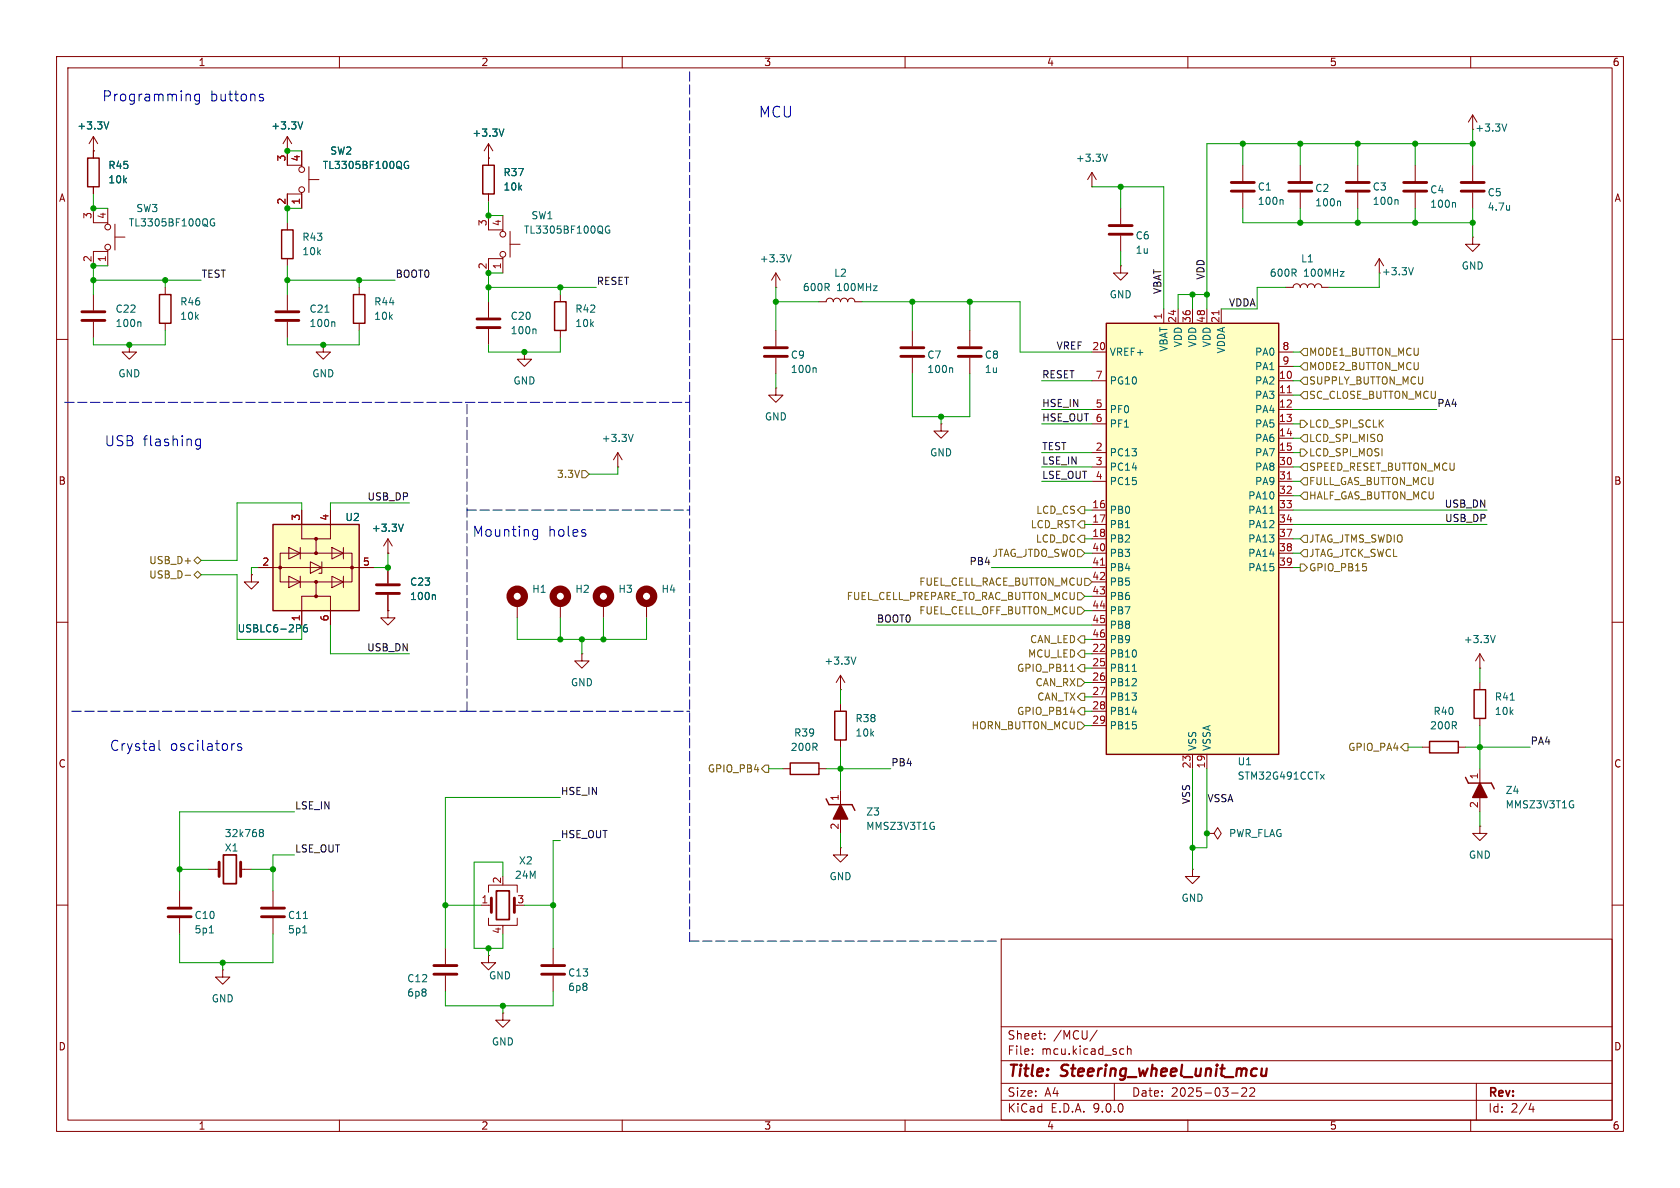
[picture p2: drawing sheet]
<svg xmlns="http://www.w3.org/2000/svg" width="297mm" height="210mm" viewBox="0 0 297 210" stroke-linecap="round" stroke-linejoin="round" font-family="sans-serif">
<g fill="none" stroke="#840000" stroke-width=".18">
<path d="M10 10h277v190h-277zM12 12h273v186h-273zM60 10v2M110 10v2M160 10v2M210 10v2M260 10v2M86.4 27.9h.1M86.4 25.4l-.8 1.3M86.4 25.4l.7 1.3M86.4 25.4v2.5M219.7 29.2v2.8"/>
<path d="M219.7 34v2.8M229.9 29.2v2.8M229.9 34v2.8M29.2 50.8v1.3M29.2 57.2v1.2M10 60h2M57.1 61v1.2h1.3l-1.3 1.3-1.2-1.3h1.2M57.1 61h.1M285 60h2M10 110h2M285 110h2M138.4 135.9h1.3"/>
<path d="M144.8 135.9h1.2M261.6 135.9v2.5M261.6 146.1v1.2h1.3l-1.3 1.3-1.3-1.3h1.3M261.6 146.1h.1M261.6 141v2.5M10 160h2M177 166h108v32h-108zM285 160h2M60 198v2M110 198v2M160 198v2M177 194.5h108"/>
<path d="M177 191.5h108M177 187.5h108M177 181.5h108M182.5 186.3v.1M182.5 185.5v.1M184.7 183.6v.1M184.7 182.8v.1M194 182.1l-1.3 2M197 191.5v3M198.2 185.4l.5 .1M198.7 186.3l-.5 .1M199.3 185.5l.2-.1 .4 .1 .1 .9"/>
<path d="M199.3 184.9v1.5M210 198v2M217.7 193.2h1.2M220.3 192.4v.5l-.8 .9h.9M221.7 192.4v.5l-.8 .9h.9M260 198v2M261 191.5v6.5M270.7 195l-.4 1.1h.9M271 195.6v1"/>
</g>
<path d="M223.8 190a.57 .57 0 0 1-.8 .1M223.9 188.9l-.1 1.3" fill="none" stroke="#840000" stroke-width=".4"/>
<path d="M217.7 32.3h4M217.7 33.8h4M227.8 32.3h4.1M227.8 33.8h4.1" fill="none" stroke="#840000" stroke-width=".51"/>
<path d="M89.1 22.8l-.4 1.3M226.7 35.3l.1 .2v.6M236.8 35.5l.2 .2v.7" fill="none" stroke="#006464" stroke-width=".18"/>
<path d="M28.2 52.1h2v5.1h-2zM139.7 134.9h5.1v2h-5.1zM259.1 137.4l.5 1h4.1l.5 1" fill="none" stroke="#840000" stroke-width=".25"/>
<path d="M261.6 138.4l1.3 2.6h-2.6z" fill="#840000" stroke="#840000" stroke-width=".25"/>
<path d="M195.6 57.2h30.5v76.2h-30.5z" fill="#ffffc2"/>
<path d="M15.5 27.9h2v5.1h-2zM195.6 57.2h30.5v76.2h-30.5zM147.6 125.7h2v5.1h-2zM252.7 131.1h5.1v2h-5.1zM260.6 121.9h2v5.1h-2zM146 141.2l.6 1h4l.5 1.1" fill="none" stroke="#840000" stroke-width=".25"/>
<g fill="none" stroke="#840000" stroke-width=".18">
<path d="M16.5 36.8v2.6h2.5v.2M16.5 26.7h.1M16.5 24.1v3.8M16.5 33v1.3M16.5 24.1l-.8 1.3M16.5 24.1l.8 1.3M19 36.8v2.6M20.3 39.6v4.6M50.8 26.7h.1M50.8 24.1l-.8 1.3M50.8 24.1l.8 1.3M50.8 24.1v2.6"/>
<path d="M193 33h.1M193 30.5l-.7 1.3M193 30.5l.8 1.3M193 30.5v2.5M198.1 36.8v2.8M240 29.2v2.8M240 34v2.8M250.2 29.2v2.8M250.2 34v2.8M260.3 20.3v2.6M260.3 29.2v2.8M260.3 34v2.8"/>
<path d="M260.3 20.3l-.7 1.3M260.3 20.3l.8 1.3M16.5 52.1v2.8M16.5 56.9v2.8M19 44.2v.3h-2.5v2.5M19 44.5v2.5M20.3 41.9h1.8M137.2 50.8h.1M137.2 48.3l-.8 1.2M137.2 48.3l.7 1.2M137.2 48.3v2.5M137.2 58.4v2.8"/>
<path d="M144.8 53.3h1.2a.64 .64 0 0 1 .7-.6 .64 .64 0 0 1 .6 .6 .64 .64 0 0 1 .7-.6 .64 .64 0 0 1 .6 .6 .64 .64 0 0 1 .6-.6 .64 .64 0 0 1 .7 .6 .64 .64 0 0 1 .6-.6 .64 .64 0 0 1 .6 .6h1.3M161.3 58.4v2.8M171.4 58.4v2.8M198.1 47v1.3h1.3l-1.3 1.2-1.3-1.2h1.3M198.1 47h.1M198.1 41.7v2.8M205.7 54.6v2.6M208.3 54.6v2.6M210.8 54.6v2.6M213.4 54.6v2.6M215.9 54.6v2.6M227.3 50.8h1.3a.64 .64 0 0 1 .6-.6 .64 .64 0 0 1 .7 .6 .64 .64 0 0 1 .6-.6 .64 .64 0 0 1 .6 .6 .64 .64 0 0 1 .7-.6 .64 .64 0 0 1 .6 .6 .64 .64 0 0 1 .6-.6 .64 .64 0 0 1 .7 .6h1.2"/>
<path d="M243.8 45.7l-.7 1.3M243.8 45.7l.8 1.3M243.8 45.7v2.6M260.3 41.9v1.3h1.3l-1.3 1.3-1.2-1.3h1.2M260.3 41.9h.1M22.9 61v1.2h1.2l-1.2 1.3-1.3-1.3h1.3M22.9 61h.1M92.7 62.2v1.3h1.3l-1.3 1.3-1.3-1.3h1.3M92.7 62.2h.1M137.2 68.6v1.3h1.2l-1.2 1.2-1.3-1.2h1.3M137.2 68.6h.1M137.2 63.2v2.8"/>
<path d="M161.3 63.2v2.8M166.4 74.9v1.3h1.2l-1.2 1.3-1.3-1.3h1.3M166.4 74.9h.1M171.4 63.2v2.8M193 62.2h2.6M193 67.3h2.6M193 72.4h2.6M193 74.9h2.6M226.1 62.2h2.5M226.1 67.3h2.5M226.1 72.4h2.5M226.1 74.9h2.5"/>
<path d="M226.1 64.8h2.5M226.1 69.9h2.5M226.1 77.5h2.5M68.6 97.8h.1M68.6 95.3v2.5M68.6 95.3l-.8 1.2M68.6 95.3l.7 1.2M193 80h2.6M193 82.6h2.6M193 85.1h2.6M193 90.2h2.6M193 92.7h2.6"/>
<path d="M193 95.3h2.6M193 97.8h2.6M226.1 80h2.5M226.1 82.6h2.5M226.1 85.1h2.5M226.1 90.2h2.5M226.1 92.7h2.5M226.1 95.3h2.5M226.1 97.8h2.5M226.1 87.6h2.5M68.6 108v1.2h1.2l-1.2 1.3-1.3-1.3h1.3M68.6 108h.1"/>
<path d="M68.6 100.3v2.8M68.6 105.2v2.8M91.4 106.7v2.5M148.6 119.4l-.8 1.3M148.6 119.4l.8 1.3M148.6 119.4v2.5M193 100.3h2.6M193 102.9h2.6M193 105.4h2.6M193 108h2.6M193 110.5h2.6M193 113h2.6"/>
<path d="M193 115.6h2.6M193 118.1h2.6M226.1 100.3h2.5M261.6 118.1h.1M261.6 115.6v2.5M261.6 115.6l-.7 1.2M261.6 115.6l.8 1.2M148.6 121.9h.1M148.6 124.5v1.2M148.6 130.8v1.3M148.6 139.7v2.5M193 120.7h2.6"/>
<path d="M193 123.2h2.6M193 125.7h2.6M193 128.3h2.6M210.8 133.4v2.5M213.4 133.4v2.5M251.5 132.1h1.2M257.8 132.1h1.3M261.6 120.7v1.2M261.6 127v1.3M148.6 149.9v1.2h1.3l-1.3 1.3-1.3-1.3h1.3M148.6 149.9h.1M148.6 144.8v2.5"/>
<path d="M210.8 153.7v1.2h1.3l-1.3 1.3-1.3-1.3h1.3M210.8 153.7h.1M213.4 147.3h1.2l.7-1 .6 1-.6 1-.7-1M213.4 147.3h.1"/>
<circle cx="19" cy="40.1" r=".51"/>
<circle cx="19" cy="43.7" r=".51"/>
</g>
<path d="M215.5 54.9v.7M227.6 69.4h.7M194.6 99.9h.7M227.6 84.7h.7" fill="none" stroke="#a90000" stroke-width=".18"/>
<g fill="none" stroke="#006464" stroke-width=".18">
<path d="M19.2 21.5l-.4 1.3M37.9 38.7a.59 .59 0 0 0-.7 .6 .59 .59 0 0 0 .7 .6v-.5h-.2M53.5 21.5l-.4 1.3M195.8 27.2l-.5 1.3M247 35.3l.2 .2v.6M257.1 35.8l.2 .2v.6M266.4 21.9l-.4 1.3M266.9 36.3v.9M266.9 37l-.1 .1M24.7 56.9l.2 .2v.6M139.9 45l-.4 1.3M154.4 50.5h.7l-.7 .9h.7"/>
<path d="M236.9 48h.7l-.7 .8h.7M249.9 47.3l-.5 1.3M144.1 65l.2 .2v.7M168.2 65l.2 .2v.7M71.3 92.7l-.4 1.2M224.5 90.7h.7M76.8 105.1l.2 .2v.7M151.3 116.1l-.4 1.3M200.2 118.7h.7M264.3 112.3l-.4 1.3M233.4 136.9l.7 .8M234.1 136.9l-.7 .8"/>
<path d="M267 123.8h.7"/>
</g>
<g fill="none" stroke="#840000" stroke-width=".51">
<path d="M196.1 39.9h4.1M238 32.3h4.1M238 33.8h4.1M248.2 32.3h4M248.2 33.8h4M258.3 32.3h4.1M258.3 33.8h4.1M14.5 55.1h4M14.5 56.6h4M196.1 41.4h4.1M135.1 61.5h4.1M135.1 63h4.1"/>
<path d="M159.3 61.5h4M159.3 63h4M169.4 61.5h4.1M169.4 63h4.1M66.5 103.4h4.1M66.5 104.9h4.1"/>
</g>
<path d="M148.6 142.2l1.3 2.6h-2.6z" fill="#840000" stroke="#840000" stroke-width=".25"/>
<circle cx="91.4" cy="105.4" r="1.27" fill="none" stroke="#840000" stroke-width="1.3"/>
<path d="M48.3 92.7h15.2v15.3h-15.2z" fill="#ffffc2"/>
<path d="M85.3 29.2h2.1v5.1h-2.1zM49.8 40.6h2v5.1h-2zM62.5 52.1h2v5.1h-2zM98 53.3h2.1v5.1h-2.1zM48.3 92.7h15.2v15.3h-15.2z" fill="none" stroke="#840000" stroke-width=".25"/>
<g fill="none" stroke="#840000" stroke-width=".18">
<path d="M16.5 26.7h.1M16.5 26.7v1.2M16.5 33v1.3M50.8 26.7v2.5h2.5v.3M50.8 26.7h.1M50.8 39.4v1.2M53.3 34v.3h-2.5v2.5M53.3 26.7v2.5M53.3 34.3v2.5M54.6 29.5v4.5M54.6 31.8h1.8M86.4 38.1v2.5h2.5v.3"/>
<path d="M86.4 27.9h.1M86.4 27.9v1.3M86.4 34.3v1.3M88.9 38.1v2.5M50.8 45.7v1.3M50.8 52.1v2.8M50.8 56.9v2.8M63.5 50.8v1.3M63.5 57.2v1.2M86.4 53.3v2.8M86.4 58.2v2.8M88.9 45.5v.2h-2.5v2.6"/>
<path d="M88.9 45.7v2.6M90.2 40.9v4.6M90.2 43.2h1.7M99.1 52.1v1.2M99.1 58.4v1.3M49.5 97.8h12.7v5.1h-12.7zM51.1 96.8l2 1-2 1zM53.1 96.8v2M53.3 90.2v5.1h2.6M54.9 99.3l2 1-2 1zM56.9 99.3v2h-.5M58.4 90.2v5.1h-2.5v2.5"/>
<path d="M58.7 96.8l2 1-2 1zM60.7 96.8v2M68.6 97.8h.1M109.2 82.6h.1M109.2 80l-.7 1.3M109.2 80l.8 1.3M109.2 80v2.6M44.4 101.6v1.3h-1.2l1.2 1.2 1.3-1.2h-1.3M44.4 101.6h.1M45.7 100.3h20.3M51.1 101.9l2 1-2 1zM53.1 101.9v2"/>
<path d="M55.9 102.9v2.5h2.5v5.1M55.9 105.4h-2.6v5.1M58.7 101.9l2 1-2 1zM60.7 101.9v2M68.6 108h.1M68.6 100.3v2.8M68.6 105.2v2.8M99.1 106.7v2.5M102.9 115.6v1.2h1.2l-1.2 1.3-1.3-1.3h1.3M102.9 115.6h.1M106.7 106.7v2.5M114.3 106.7v2.5"/>
<path d="M31.7 157.5v2.8M36.8 153.7h1.9M42.5 153.7h1.9M48.3 157.5v2.8M86.4 157.7v-1.2h5v1.2M31.7 162.3v2.8M39.4 171.5v1.2h1.2l-1.2 1.3-1.3-1.3h1.3M39.4 171.5h.1M48.3 162.3v2.8M78.7 167.6v2.8M78.7 172.5v2.8M85.1 160h1.8"/>
<path d="M86.4 162.3v1.3h5v-1.3M86.4 168.9v1.3h1.2l-1.2 1.3-1.3-1.3h1.3M86.4 168.9h.1M88.9 179.1v1.2h1.3l-1.3 1.3-1.3-1.3h1.3M88.9 179.1h.1M88.9 163.6v.2M97.8 167.6v2.8M97.8 172.5v2.8"/>
<circle cx="53.3" cy="30" r=".51"/>
<circle cx="53.3" cy="33.5" r=".51"/>
<circle cx="88.9" cy="45" r=".51"/>
<circle cx="88.9" cy="41.4" r=".51"/>
</g>
<g fill="#840000" stroke="#840000" stroke-width=".18">
<circle cx="55.9" cy="105.4" r=".25"/>
<circle cx="55.9" cy="102.9" r=".25"/>
<circle cx="62.2" cy="100.3" r=".25"/>
<circle cx="49.5" cy="100.3" r=".25"/>
<circle cx="55.9" cy="97.8" r=".25"/>
<circle cx="55.9" cy="95.2" r=".25"/>
</g>
<g fill="none" stroke="#006464" stroke-width=".18">
<path d="M19.2 21.5l-.4 1.3M53.5 21.5l-.4 1.3M72.2 28.6a.59 .59 0 0 0-.8 .6 .59 .59 0 0 0 .8 .5v-.5h-.2M89.1 22.8l-.4 1.3M57.4 55.2h.8M59 56.9l.2 .2v.6M94.6 58.2l.2 .1v.7M107.7 40a.59 .59 0 0 0-.7 .6 .59 .59 0 0 0 .7 .6l.1-.5h-.2M111.9 76.8l-.4 1.2M71.3 92.7l-.4 1.2M53 110.5l.1 .2-.1 .3M54.2 110.4l-.3 .1a.86 .86 0 0 0 0 1.2l.4-.1 .1-.4-.3-.3h-.2l-.3 .3"/>
<path d="M76.8 105.1l.2 .2v.7M46 147.1l.1 .1M46 146.7l.3-.1 .2 .2 .1 .1-.3 .3M46.1 147.2h.2M46.1 147.2h-.1M46.3 147.2l.3 .2-.1 .4-.2 .1-.3-.1M37 164.9h.7M53.5 164.9h.7M53.6 162.4h.8"/>
</g>
<g fill="none" stroke="#840000" stroke-width=".51">
<path d="M48.8 55.1h4M48.8 56.6h4M84.3 56.4h4.1M84.3 57.9h4.1M38.7 152.4v2.5M42.5 152.4v2.5M86.9 158.8v2.5M90.9 158.8v2.5M29.7 160.5h4.1M29.7 162.1h4.1M46.2 160.5h4.1M46.2 162.1h4.1"/>
<path d="M76.7 170.7h4.1M76.7 172.2h4.1M95.8 170.7h4M95.8 172.2h4"/>
</g>
<path d="M39.5 151.1h2.3v5.1h-2.3zM87.8 157.5h2.2v5.1h-2.2z" fill="none" stroke="#840000" stroke-width=".3"/>
<g fill="none" stroke="#840000" stroke-width="1.3">
<circle cx="99.1" cy="105.4" r="1.27"/>
<circle cx="106.7" cy="105.4" r="1.27"/>
<circle cx="114.3" cy="105.4" r="1.27"/>
</g>
<g fill="none" stroke="#725600" stroke-width=".18">
<path d="M229.9 74.3h.6l.6 .6-.6 .7h-.6zM229.9 62.2l.6-.6h.6v1.3h-.6zM229.9 69.9l.6-.7h.6v1.3h-.6zM229.9 79.4h.6l.6 .6-.6 .6h-.6zM230.5 66.7h.6v1.2h-.6l-.6-.6zM230.5 64.1h.6v1.3h-.6l-.6-.6zM230.5 76.8h.6v1.3h-.6l-.6-.6zM34.3 99.1l.6-.7 .7 .7-.7 .6zM102.9 83.2h.6l.6 .6-.6 .7h-.6zM190.5 97.2h.6l.7 .6-.7 .6h-.6zM191.1 89.5h.7v1.3h-.7l-.6-.6zM191.1 92.1h.7v1.2h-.7l-.6-.6z"/>
<path d="M191.1 94.6h.7v1.3h-.7l-.6-.6zM229.9 85.1l.6-.6h.6v1.2h-.6zM229.9 97.8l.6-.6h.6v1.2h-.6zM229.9 99.7h.6l.6 .6-.6 .7h-.6zM229.9 82.6l.6-.7h.6v1.3h-.6zM230.5 94.6h.6v1.3h-.6l-.6-.6zM230.5 87h.6v1.3h-.6l-.6-.7zM32.7 101.7h1M34.9 101l.7 .6-.7 .6-.6-.6zM189.2 118.7h.8M190.5 104.8h.6l.7 .6-.7 .6h-.6zM190.5 107.3h.6l.7 .7-.7 .6h-.6z"/>
<path d="M191.1 117.5h.7v1.2h-.7l-.6-.6zM191.1 114.9h.7v1.3h-.7l-.6-.6zM191.1 112.4h.7v1.3h-.7l-.6-.7zM191.8 102.2h.6l.6 .7-.6 .6h-.6zM134.6 135.9l.7-.6h.6v1.2h-.6zM189.2 125.9h.8M190.5 120h.6l.7 .7-.7 .6h-.6zM190.5 127.6h.6l.7 .7-.7 .6h-.6zM191.1 122.6h.7v1.2h-.7l-.6-.6zM191.1 125.1h.7v1.3h-.7l-.6-.7zM248.3 131.4h.6v1.3h-.6l-.7-.6z"/>
</g>
<path d="M121.9 12.7v58.4M11.4 71.1h110.5M121.9 71.1v95.3M82.5 90.2h39.4M12.7 125.7h69.8M82.5 125.7h39.4M82.5 125.7v-54.6M121.9 166.4h54.6" fill="none" stroke="#0000c2" stroke-width=".18" stroke-dasharray="1.7 .6"/>
<g fill="none" stroke="#009600" stroke-width=".18">
<path d="M16.5 34.3v2.5h2.5M50.8 26.7h2.5M53.3 36.8h-2.5v2.6M86.4 35.6v2.5h2.5M193 33h12.7v21.6M198.1 33v3.8M219.7 25.4v3.8M219.7 36.8v2.6h40.6M229.9 25.4v3.8M229.9 36.8v2.6M240 25.4v3.8M240 36.8v2.6"/>
<path d="M250.2 25.4v3.8M250.2 36.8v2.6M260.3 25.4h-46.9v29.2M260.3 22.9v6.3M260.3 36.8v5.1M16.5 49.5h19.1M19 47h-2.5v5.1M29.2 58.4v2.6h-12.7v-1.3M29.2 49.5v1.3M50.8 49.5h19M50.8 47v5.1M63.5 58.4v2.6h-12.7v-1.3"/>
<path d="M63.5 49.5v1.3M86.4 50.8h19M88.9 48.3h-2.5v5M99.1 59.7v2.5h-12.7v-1.2M99.1 50.8v1.3M137.2 50.8v7.6M137.2 53.3h7.6M152.4 53.3h27.9v8.9h12.7M161.3 53.3v5.1M171.4 53.3v5.1M198.1 44.5v2.5M210.8 52.1v2.5"/>
<path d="M213.4 52.1h-5.1v2.5M227.3 50.8h-5.1v3.8h-6.3M243.8 48.3v2.5h-8.9M137.2 66v2.6M161.3 66v7.7h10.1v-7.7M166.4 73.7v1.2M184.1 67.3h8.9M184.1 74.9h8.9M184.1 72.4h8.9M228.6 69.9h1.3M228.6 67.3h1.3M228.6 77.5h1.3"/>
<path d="M228.6 74.9h1.3M228.6 62.2h1.3M228.6 64.8h1.3M228.6 72.4h25.4M53.3 90.2v-1.3h-11.4v10.2h-6.3M68.6 97.8v2.5h-2.6M72.4 88.9h-14v1.3M109.2 82.6v1.2h-5.1M184.1 82.6h8.9M184.1 80h8.9M184.1 85.1h8.9M191.8 95.3h1.2"/>
<path d="M191.8 92.7h1.2M191.8 97.8h1.2M191.8 90.2h1.2M228.6 95.3h1.3M228.6 87.6h1.3M228.6 82.6h1.3M228.6 80h1.3M228.6 85.1h1.3M228.6 92.7h34.3M228.6 97.8h1.3M228.6 90.2h34.3M35.6 101.6h6.3v11.4h11.4v-2.5"/>
<path d="M45.7 100.3h-1.3v1.3M58.4 110.5v5.1h14M91.4 109.2v3.8h22.9v-3.8M99.1 109.2v3.8M102.9 113v2.6M106.7 109.2v3.8M154.9 110.5h38.1M175.3 100.3h17.7M191.8 108h1.2M191.8 115.6h1.2M191.8 113h1.2M191.8 105.4h1.2"/>
<path d="M191.8 118.1h1.2M228.6 100.3h1.3M261.6 118.1v2.6M135.9 135.9h2.5M146 135.9h11.5M148.6 121.9v2.6M148.6 132.1v7.6M191.8 125.7h1.2M191.8 123.2h1.2M191.8 128.3h1.2M191.8 120.7h1.2M210.8 135.9v17.8"/>
<path d="M213.4 135.9v14h-2.6M248.9 132.1h2.6M259.1 132.1h11.4M261.6 128.3v7.6M31.7 153.7h5.1M44.4 153.7h3.9M52.1 151.1h-3.8v6.4M52.1 143.5h-20.4v14M88.9 154.9v-2.5h-5.1v15.2h5.1v-2.5M99.1 141h-20.4v26.6M99.1 148.6h-1.3v19M148.6 147.3v2.6"/>
<path d="M261.6 143.5v2.6M31.7 165.1v5.1h16.6v-5.1M39.4 170.2v1.3M78.7 175.3v2.5h19.1v-2.5M78.7 160h6.4M86.4 167.6v1.3M88.9 177.8v1.3M92.7 160h5.1"/>
</g>
<g fill="none" stroke="#0000c2" stroke-width=".18">
<path d="M33.6 16.7l.1 1.1M35.3 16.7v1.4a.48 .48 0 0 1-.8 .2M35.3 16.7h-.5l-.4 .3v.5l.2 .3h.7M45.9 17.2l.6 .1 .1 .3-.2 .2h-.6M45.9 16.7h.6M35.4 77.6v1.5a.48 .48 0 0 1-.7 .2M35.4 77.7l-.5-.1-.3 .3v.6l.2 .2h.6M94.4 94.7h.6M94.4 93.7h.6M95 93.6v1.5a.48 .48 0 0 1-.7 .2M103.5 94.3v.4M28.1 130.9v1.5l.3 .2"/>
<path d="M41.5 131.5h-.4M42.7 131.5h-.5l-.2 .2 .1 .3 .6 .1v.5h-.7"/>
</g>
<g fill="#009600" stroke="#009600" stroke-width=".18">
<circle cx="99.1" cy="113" r=".46"/>
<circle cx="102.9" cy="113" r=".46"/>
<circle cx="106.7" cy="113" r=".46"/>
<circle cx="148.6" cy="135.9" r=".46"/>
<circle cx="240" cy="25.4" r=".46"/>
<circle cx="229.9" cy="25.4" r=".46"/>
<circle cx="250.2" cy="39.4" r=".46"/>
<circle cx="240" cy="39.4" r=".46"/>
<circle cx="260.3" cy="39.4" r=".46"/>
<circle cx="229.9" cy="39.4" r=".46"/>
<circle cx="250.2" cy="25.4" r=".46"/>
<circle cx="219.7" cy="25.4" r=".46"/>
<circle cx="260.3" cy="25.4" r=".46"/>
<circle cx="261.6" cy="132.1" r=".46"/>
<circle cx="213.4" cy="147.3" r=".46"/>
<circle cx="210.8" cy="149.9" r=".46"/>
<circle cx="99.1" cy="50.8" r=".46"/>
<circle cx="166.4" cy="73.7" r=".46"/>
<circle cx="161.3" cy="53.3" r=".46"/>
<circle cx="137.2" cy="53.3" r=".46"/>
<circle cx="210.8" cy="52.1" r=".46"/>
<circle cx="213.4" cy="52.1" r=".46"/>
<circle cx="171.4" cy="53.3" r=".46"/>
<circle cx="198.1" cy="33" r=".46"/>
<circle cx="22.9" cy="61" r=".46"/>
<circle cx="16.5" cy="36.8" r=".46"/>
<circle cx="50.8" cy="26.7" r=".46"/>
<circle cx="29.2" cy="49.5" r=".46"/>
<circle cx="16.5" cy="49.5" r=".46"/>
<circle cx="16.5" cy="47" r=".46"/>
<circle cx="50.8" cy="36.8" r=".46"/>
<circle cx="50.8" cy="49.5" r=".46"/>
<circle cx="57.1" cy="61" r=".46"/>
<circle cx="92.7" cy="62.2" r=".46"/>
<circle cx="68.6" cy="100.3" r=".46"/>
<circle cx="31.7" cy="153.7" r=".46"/>
<circle cx="48.3" cy="153.7" r=".46"/>
<circle cx="39.4" cy="170.2" r=".46"/>
<circle cx="86.4" cy="167.6" r=".46"/>
<circle cx="88.9" cy="177.8" r=".46"/>
<circle cx="86.4" cy="48.3" r=".46"/>
<circle cx="86.4" cy="38.1" r=".46"/>
<circle cx="63.5" cy="49.5" r=".46"/>
<circle cx="86.4" cy="50.8" r=".46"/>
<circle cx="97.8" cy="160" r=".46"/>
<circle cx="78.7" cy="160" r=".46"/>
</g>
<g font-size="2.8" fill="#840000">
<text x="178" y="190.9">Title:</text>
<text x="187.7" y="190.9">Steering_wheel_unit_mcu</text>
</g>
<text font-size="2.7" fill="#0000c2" x="134.1" y="21">MCU</text>
<g font-size="2.5" fill="#0000c2">
<text x="18" y="18.1">Programming</text>
<text x="37.1" y="18.1">buttons</text>
<text x="18.4" y="79.1">USB flashing</text>
<text x="83.5" y="95.1">Mounting</text>
<text x="96.9" y="95.1">holes</text>
<text x="19.3" y="132.9">Crystal</text>
<text x="30" y="132.9">oscilators</text>
</g>
<g font-size="2.1" fill="#840000">
<text x="178" y="184">Sheet:</text>
<text x="186.2" y="184">/MCU/</text>
<text x="178" y="186.7">File:</text>
<text x="184.1" y="186.7">mcu.kicad_sch</text>
<text x="178" y="196.9">KiCad</text>
<text x="178" y="194.1">Size:</text>
<text x="184.7" y="194.1">A4</text>
<text x="185.7" y="196.9">E.D.A.</text>
<text x="193.3" y="196.9">9.0.0</text>
<text x="200" y="194.1">Date:</text>
<text x="207" y="194.1">2025-03-22</text>
<text x="263" y="194.3">Rev:</text>
<text x="263" y="196.9">Id:</text>
<text x="267.1" y="196.9">2/4</text>
</g>
<g font-size="1.8" fill="#840000">
<text x="35" y="11.9">1</text>
<text x="85" y="11.9">2</text>
<text x="135" y="11.9">3</text>
<text x="185" y="11.9">4</text>
<text x="235" y="11.9">5</text>
<text x="285" y="11.9">6</text>
<text x="10.3" y="35.9">A</text>
<text x="285.3" y="35.9">A</text>
<text x="10.3" y="85.9">B</text>
<text x="285.3" y="85.9">B</text>
<text x="10.3" y="135.9">C</text>
<text x="285.3" y="135.9">C</text>
<text x="10.3" y="185.9">D</text>
<text x="285.3" y="185.9">D</text>
<text x="35" y="199.9">1</text>
<text x="85" y="199.9">2</text>
<text x="135" y="199.9">3</text>
<text x="185" y="199.9">4</text>
<text x="235" y="199.9">5</text>
<text x="285" y="199.9">6</text>
</g>
<g font-size="1.8" fill="#006464">
<text x="13.6" y="23.1">+3.3V</text>
<text x="47.9" y="23.1">+3.3V</text>
<text x="260.7" y="23.5">+3.3V</text>
<text x="58.3" y="27.5">SW2</text>
<text x="83.4" y="24.4">+3.3V</text>
<text x="190.1" y="28.8">+3.3V</text>
<text x="19.1" y="32.6">10k</text>
<text x="19.1" y="30.1">R45</text>
<text x="57" y="30.1">TL3305BF100QG</text>
<text x="88.9" y="33.9">10k</text>
<text x="88.9" y="31.3">R37</text>
<text x="222.3" y="33.9">C1</text>
<text x="232.4" y="34.1">C2</text>
<text x="242.6" y="33.9">C3</text>
<text x="252.7" y="34.4">C4</text>
<text x="262.9" y="34.9">C5</text>
<text x="22.7" y="40.2">TL3305BF100QG</text>
<text x="24" y="37.7">SW3</text>
<text x="92.5" y="41.5">TL3305BF100QG</text>
<text x="93.8" y="39">SW1</text>
<text x="222.3" y="36.4">100n</text>
<text x="232.4" y="36.7">100n</text>
<text x="242.6" y="36.4">100n</text>
<text x="252.7" y="36.9">100n</text>
<text x="262.9" y="37.4">4.7u</text>
<text x="53.3" y="45.3">10k</text>
<text x="53.3" y="42.8">R43</text>
<text x="134.2" y="46.6">+3.3V</text>
<text x="200.7" y="42.5">C6</text>
<text x="200.7" y="45.1">1u</text>
<text x="229.9" y="46.6">L1</text>
<text x="258.3" y="47.9">GND</text>
<text x="141.8" y="51.7">600R</text>
<text x="147.4" y="49.1">L2</text>
<text x="147.9" y="51.7">100MHz</text>
<text x="196.1" y="52.9">GND</text>
<text x="224.4" y="49.1">600R</text>
<text x="230.5" y="49.1">100MHz</text>
<text x="244.2" y="48.9">+3.3V</text>
<text x="20.3" y="58">100n</text>
<text x="20.3" y="55.5">C22</text>
<text x="31.8" y="56.7">10k</text>
<text x="31.8" y="54.2">R46</text>
<text x="54.6" y="58">100n</text>
<text x="54.6" y="55.5">C21</text>
<text x="66" y="56.7">10k</text>
<text x="66" y="54.2">R44</text>
<text x="90.2" y="59.3">100n</text>
<text x="90.2" y="56.7">C20</text>
<text x="101.6" y="58">10k</text>
<text x="101.6" y="55.5">R42</text>
<text x="139.7" y="63.6">C9</text>
<text x="163.8" y="63.6">C7</text>
<text x="174" y="63.6">C8</text>
<text x="196.1" y="63.1">VREF+</text>
<text x="206.6" y="62.3" transform="rotate(-90 206.6 62.3)">VBAT</text>
<text x="209.1" y="61.5" transform="rotate(-90 209.1 61.5)">VDD</text>
<text x="211.7" y="61.5" transform="rotate(-90 211.7 61.5)">VDD</text>
<text x="214.2" y="61.5" transform="rotate(-90 214.2 61.5)">VDD</text>
<text x="216.8" y="62.6" transform="rotate(-90 216.8 62.6)">VDDA</text>
<text x="221.8" y="63.1">PA0</text>
<text x="221.8" y="65.6">PA1</text>
<text x="20.8" y="66.9">GND</text>
<text x="55.1" y="66.9">GND</text>
<text x="90.7" y="68.2">GND</text>
<text x="139.7" y="66.1">100n</text>
<text x="163.8" y="66.1">100n</text>
<text x="174" y="66.1">1u</text>
<text x="196.1" y="68.2">PG10</text>
<text x="221.8" y="68.2">PA2</text>
<text x="221.8" y="70.7">PA3</text>
<text x="135.1" y="74.5">GND</text>
<text x="196.1" y="73.3">PF0</text>
<text x="196.1" y="75.8">PF1</text>
<text x="221.8" y="73.3">PA4</text>
<text x="221.8" y="75.8">PA5</text>
<text x="106.3" y="78.3">+3.3V</text>
<text x="164.3" y="80.9">GND</text>
<text x="196.1" y="80.9">PC13</text>
<text x="196.1" y="83.4">PC14</text>
<text x="221.8" y="78.3">PA6</text>
<text x="221.8" y="80.9">PA7</text>
<text x="221.8" y="83.4">PA8</text>
<text x="196.1" y="86">PC15</text>
<text x="220.6" y="88.5">PA10</text>
<text x="221.8" y="86">PA9</text>
<text x="61" y="92.3">U2</text>
<text x="65.6" y="94.2">+3.3V</text>
<text x="196.1" y="91">PB0</text>
<text x="196.1" y="93.6">PB1</text>
<text x="220.6" y="91">PA11</text>
<text x="220.6" y="93.6">PA12</text>
<text x="196.1" y="96.1">PB2</text>
<text x="196.1" y="98.7">PB3</text>
<text x="196.1" y="101.2">PB4</text>
<text x="220.6" y="96.1">PA13</text>
<text x="220.6" y="98.7">PA14</text>
<text x="220.6" y="101.2">PA15</text>
<text x="72.4" y="106.3">100n</text>
<text x="72.4" y="103.7">C23</text>
<text x="94" y="105">H1</text>
<text x="101.6" y="105">H2</text>
<text x="109.2" y="105">H3</text>
<text x="116.8" y="105">H4</text>
<text x="196.1" y="103.7">PB5</text>
<text x="196.1" y="106.3">PB6</text>
<text x="41.9" y="112">USBLC6-2P6</text>
<text x="196.1" y="108.8">PB7</text>
<text x="196.1" y="111.4">PB8</text>
<text x="196.1" y="113.9">PB9</text>
<text x="258.7" y="113.9">+3.3V</text>
<text x="145.6" y="117.7">+3.3V</text>
<text x="196.1" y="116.4">PB10</text>
<text x="196.1" y="119">PB11</text>
<text x="100.8" y="121.5">GND</text>
<text x="196.1" y="121.5">PB12</text>
<text x="196.1" y="124.1">PB13</text>
<text x="264.2" y="124.1">R41</text>
<text x="140.3" y="130.4">R39</text>
<text x="151.1" y="130.4">10k</text>
<text x="151.1" y="127.9">R38</text>
<text x="196.1" y="126.6">PB14</text>
<text x="196.1" y="129.1">PB15</text>
<text x="252.7" y="129.1">200R</text>
<text x="253.3" y="126.6">R40</text>
<text x="264.2" y="126.6">10k</text>
<text x="139.7" y="132.9">200R</text>
<text x="211.7" y="132.8" transform="rotate(-90 211.7 132.8)">VSS</text>
<text x="214.2" y="132.8" transform="rotate(-90 214.2 132.8)">VSSA</text>
<text x="218.7" y="135.5">U1</text>
<text x="218.7" y="138">STM32G491CCTx</text>
<text x="266.1" y="143.1">MMSZ3V3T1G</text>
<text x="266.1" y="140.6">Z4</text>
<text x="39.6" y="148.2">32k768</text>
<text x="153" y="146.9">MMSZ3V3T1G</text>
<text x="153" y="144.4">Z3</text>
<text x="217.2" y="148.2">PWR_FLAG</text>
<text x="39.6" y="150.7">X1</text>
<text x="90.9" y="155.5">24M</text>
<text x="91.7" y="153">X2</text>
<text x="146.6" y="155.8">GND</text>
<text x="259.6" y="152">GND</text>
<text x="208.8" y="159.6">GND</text>
<text x="34.3" y="162.7">C10</text>
<text x="34.3" y="165.2">5p1</text>
<text x="50.8" y="162.7">C11</text>
<text x="50.8" y="165.2">5p1</text>
<text x="71.9" y="173.8">C12</text>
<text x="86.4" y="173.3">GND</text>
<text x="100.3" y="172.8">C13</text>
<text x="37.3" y="177.4">GND</text>
<text x="71.9" y="176.4">6p8</text>
<text x="100.3" y="175.4">6p8</text>
<text x="86.9" y="185">GND</text>
</g>
<g font-size="1.8" fill="#a90000">
<text x="50.5" y="28.6" transform="rotate(-90 50.5 28.6)">3</text>
<text x="53.1" y="28.6" transform="rotate(-90 53.1 28.6)">4</text>
<text x="16.3" y="38.8" transform="rotate(-90 16.3 38.8)">3</text>
<text x="18.8" y="38.8" transform="rotate(-90 18.8 38.8)">4</text>
<text x="50.5" y="36.3" transform="rotate(-90 50.5 36.3)">2</text>
<text x="53.1" y="36.3" transform="rotate(-90 53.1 36.3)">1</text>
<text x="86.1" y="40.1" transform="rotate(-90 86.1 40.1)">3</text>
<text x="88.6" y="40.1" transform="rotate(-90 88.6 40.1)">4</text>
<text x="16.3" y="46.4" transform="rotate(-90 16.3 46.4)">2</text>
<text x="18.8" y="46.4" transform="rotate(-90 18.8 46.4)">1</text>
<text x="86.1" y="47.7" transform="rotate(-90 86.1 47.7)">2</text>
<text x="88.6" y="47.7" transform="rotate(-90 88.6 47.7)">1</text>
<text x="205.5" y="56.6" transform="rotate(-90 205.5 56.6)">1</text>
<text x="208" y="57.2" transform="rotate(-90 208 57.2)">24</text>
<text x="210.6" y="57.2" transform="rotate(-90 210.6 57.2)">36</text>
<text x="213.1" y="57.2" transform="rotate(-90 213.1 57.2)">48</text>
<text x="215.6" y="57.2" transform="rotate(-90 215.6 57.2)">21</text>
<text x="193" y="62">20</text>
<text x="226.6" y="62">8</text>
<text x="226.6" y="64.5">9</text>
<text x="193.6" y="67.1">7</text>
<text x="226" y="67.1">10</text>
<text x="226" y="69.6">11</text>
<text x="193.6" y="72.1">5</text>
<text x="226" y="72.1">12</text>
<text x="226" y="74.7">13</text>
<text x="226" y="77.2">14</text>
<text x="193.6" y="79.8">2</text>
<text x="193.6" y="82.3">3</text>
<text x="226" y="79.8">15</text>
<text x="226" y="82.3">30</text>
<text x="193" y="89.9">16</text>
<text x="193.6" y="84.8">4</text>
<text x="226" y="84.8">31</text>
<text x="226" y="87.4">32</text>
<text x="226" y="89.9">33</text>
<text x="53.1" y="92.1" transform="rotate(-90 53.1 92.1)">3</text>
<text x="58.2" y="92.1" transform="rotate(-90 58.2 92.1)">4</text>
<text x="193" y="92.5">17</text>
<text x="193" y="95">18</text>
<text x="226" y="92.5">34</text>
<text x="226" y="95">37</text>
<text x="46.3" y="100.1">2</text>
<text x="64.1" y="100.1">5</text>
<text x="193" y="97.5">40</text>
<text x="193" y="100.1">41</text>
<text x="226" y="97.5">38</text>
<text x="226" y="100.1">39</text>
<text x="193" y="102.6">42</text>
<text x="193" y="105.2">43</text>
<text x="193" y="107.7">44</text>
<text x="53.1" y="109.9" transform="rotate(-90 53.1 109.9)">1</text>
<text x="58.2" y="109.9" transform="rotate(-90 58.2 109.9)">6</text>
<text x="193" y="110.2">45</text>
<text x="193" y="112.8">46</text>
<text x="193" y="115.3">22</text>
<text x="193" y="117.9">25</text>
<text x="193" y="120.4">26</text>
<text x="193" y="122.9">27</text>
<text x="193" y="125.5">28</text>
<text x="193" y="128">29</text>
<text x="210.6" y="135.9" transform="rotate(-90 210.6 135.9)">23</text>
<text x="213.1" y="135.9" transform="rotate(-90 213.1 135.9)">19</text>
<text x="261.4" y="137.9" transform="rotate(-90 261.4 137.9)">1</text>
<text x="148.3" y="141.7" transform="rotate(-90 148.3 141.7)">1</text>
<text x="261.4" y="142.9" transform="rotate(-90 261.4 142.9)">2</text>
<text x="148.3" y="146.8" transform="rotate(-90 148.3 146.8)">2</text>
<text x="85" y="159.8">1</text>
<text x="88.6" y="156.3" transform="rotate(-90 88.6 156.3)">2</text>
<text x="91.4" y="159.8">3</text>
<text x="88.6" y="165.2" transform="rotate(-90 88.6 165.2)">4</text>
</g>
<g font-size="1.8" fill="#0f0f0f">
<text x="35.6" y="49.2">TEST</text>
<text x="69.8" y="49.2">BOOT0</text>
<text x="105.4" y="50.5">RESET</text>
<text x="205.4" y="52.1" transform="rotate(-90 205.4 52.1)">VBAT</text>
<text x="213" y="49.5" transform="rotate(-90 213 49.5)">VDD</text>
<text x="217.2" y="54.3">VDDA</text>
<text x="186.7" y="61.9">VREF</text>
<text x="184.1" y="67">RESET</text>
<text x="184.1" y="72">HSE_IN</text>
<text x="184.1" y="74.6">HSE_OUT 6</text>
<text x="254" y="72">PA4</text>
<text x="184.1" y="82.2">LSE_IN</text>
<text x="184.1" y="79.7">TEST</text>
<text x="64.9" y="88.6">USB_DP</text>
<text x="184.1" y="84.7">LSE_OUT</text>
<text x="255.3" y="89.8">USB_DN</text>
<text x="255.4" y="92.4">USB_DP</text>
<text x="171.3" y="100">PB4</text>
<text x="154.9" y="110.1">BOOT0</text>
<text x="64.8" y="115.2">USB_DN</text>
<text x="270.5" y="131.7">PA4</text>
<text x="157.5" y="135.5">PB4</text>
<text x="52.1" y="143.2">LSE_IN</text>
<text x="99.1" y="140.6">HSE_IN</text>
<text x="210.5" y="142.2" transform="rotate(-90 210.5 142.2)">VSS</text>
<text x="213.4" y="141.9">VSSA</text>
<text x="99.1" y="148.2">HSE_OUT</text>
<text x="52.1" y="150.8">LSE_OUT</text>
</g>
<g font-size="1.8" fill="#725600">
<text x="231.3" y="63.1">MODE1_BUTTON_MCU</text>
<text x="231.3" y="65.6">MODE2_BUTTON_MCU</text>
<text x="231.3" y="68.2">SUPPLY_BUTTON_MCU</text>
<text x="231.3" y="70.7">SC_CLOSE_BUTTON_MCU</text>
<text x="231.3" y="75.8">LCD_SPI_SCLK</text>
<text x="231.3" y="78.3">LCD_SPI_MISO</text>
<text x="231.3" y="80.9">LCD_SPI_MOSI</text>
<text x="231.3" y="83.4">SPEED_RESET_BUTTON_MCU</text>
<text x="98.4" y="84.7">3.3V</text>
<text x="231.3" y="86">FULL_GAS_BUTTON_MCU</text>
<text x="231.3" y="88.5">HALF_GAS_BUTTON_MCU</text>
<text x="182.1" y="93.6">LCD_RST</text>
<text x="183.1" y="91">LCD_CS</text>
<text x="26.3" y="99.9">USB_D+</text>
<text x="175.4" y="98.7">JTAG_JTDO_SWO</text>
<text x="183" y="96.1">LCD_DC</text>
<text x="231.3" y="98.7">JTAG_JTCK_SWCL</text>
<text x="231.3" y="96.1">JTAG_JTMS_SWDIO</text>
<text x="231.3" y="101.2">GPIO_PB15</text>
<text x="26.3" y="102.5">USB_D-</text>
<text x="149.6" y="106.3">FUEL_CELL_PREPARE_TO_RAC_BUTTON_MCU</text>
<text x="162.4" y="103.7">FUEL_CELL_RACE_BUTTON_MCU</text>
<text x="162.4" y="108.8">FUEL_CELL_OFF_BUTTON_MCU</text>
<text x="182" y="113.9">CAN_LED</text>
<text x="179.7" y="119">GPIO_PB11</text>
<text x="181.6" y="116.4">MCU_LED</text>
<text x="183" y="121.5">CAN_RX</text>
<text x="183.3" y="124.1">CAN_TX</text>
<text x="171.7" y="129.1">HORN_BUTTON_MCU</text>
<text x="179.7" y="126.6">GPIO_PB14</text>
<text x="125" y="136.8">GPIO_PB4</text>
<text x="238.2" y="132.9">GPIO_PA4</text>
</g>
</svg>
